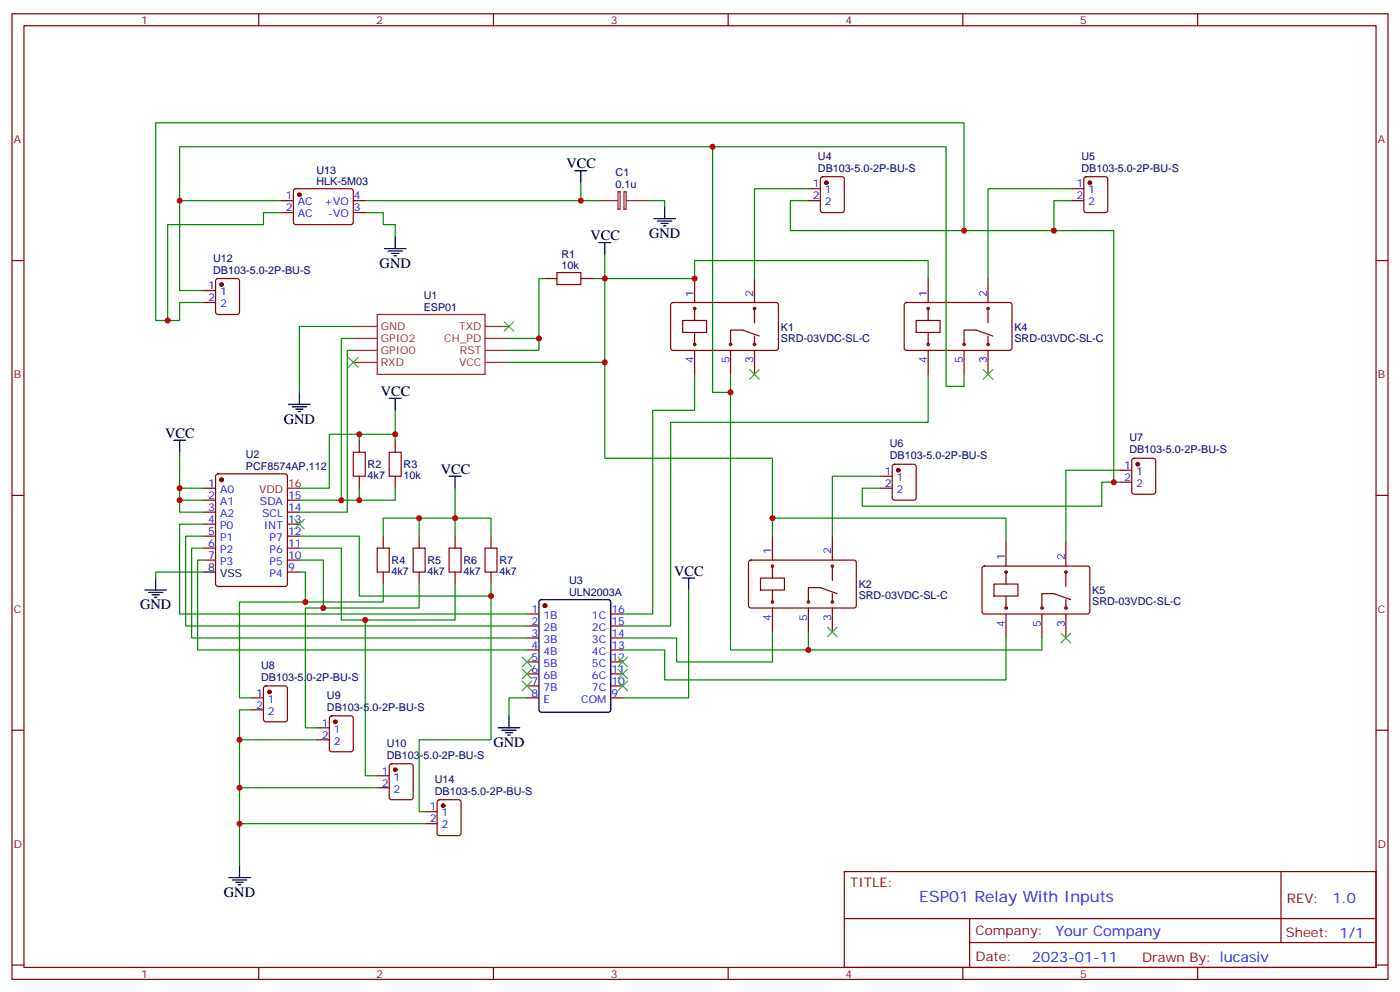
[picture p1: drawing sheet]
<svg xmlns="http://www.w3.org/2000/svg" width="412mm" height="292mm" viewBox="0 0 412 292" stroke-linecap="round" stroke-linejoin="round" font-family="sans-serif">
<g fill="none" stroke="#870000" stroke-width=".35">
<path d="M3.5 4.1h405.4v284.3h-405.4zM7.1 7.6h398.2v277.3h-398.2zM76.2 4.1v3.5M145.3 4.1v3.5M214.5 4.1v3.5M283.6 4.1v3.5M352.8 4.1v3.5M82.9 59.1h3.5M86.7 55.8l.4-.2h16.5l.5 .7-.1 9.4-.6 .4h-16.5l-.5-.7v-9.1zM104.1 59.1h3.5M238.1 55.6h3.6M238.1 59.1h3.6"/>
<path d="M241.9 52.2l.5-.2h5.6l.7 .5v9.4l-.5 .7h-5.8l-.7-.4v-9.5zM315.7 55.6h3.6M315.7 59.1h3.6M319.5 52.2l.5-.2h5.6l.7 .5v9.4l-.4 .7h-5.9l-.7-.4v-9.5zM3.5 76.7h3.6M82.9 62.6h3.5M104.1 62.6h3.5M405.3 76.7h3.6M60 85.5h3.5M60 89.1h3.5M63.7 82.2l.5-.2h5.6l.7 .5 .1 9.4-.5 .6-5.9 .1-.6-.5-.1-9.4zM160.5 82h3.5"/>
<path d="M171.1 82h3.5M197.8 89.3l.5-.2h30.6l.4 .7-.1 13-.6 .4-30.6-.1-.4-.6v-12.7zM201.1 94.4h7v3.5h-7zM204.6 82v7.1M204.6 90.8v3.6M204.6 97.9v3.5M222.2 82v7.1M222.2 90.8v4.3M222.2 99v2.4M223.7 99l-5-1.8h-3.5v4.2M266.6 89.3l.5-.2h30.6l.4 .7-.1 13-.6 .4-30.6-.1-.5-.6v-12.7zM269.9 94.4h7v3.5h-7z"/>
<path d="M273.4 82v7.1M273.4 90.8v3.6M273.4 97.9v3.5M291 82v7.1M291 90.8v4.3M291 99v2.4M292.5 99l-5-1.8h-3.5v4.2M204.6 103.2v7M215.2 103.2v7M222.2 103.2v7M273.4 103.2v7M284 103.2v7"/>
<path d="M291 103.2v7M63.7 139.7l.5-.2h19.8l.6 .5 .1 32-.5 .6-20 .1-.6-.5-.1-32zM105.8 129.6v3.6M116.4 129.6v3.6M263.1 136.9l.4-.2h5.7l.6 .4 .1 9.5-.5 .6-5.9 .1-.6-.5-.1-9.4zM329.8 138.5h3.6M333.6 135.1l.5-.2h5.6l.7 .5v9.4l-.4 .7h-5.9l-.7-.4v-9.5zM3.5 145.9h3.6M60 143.8h3.5M60 147.3h3.5M60 150.8h3.5M60 154.3h3.5"/>
<path d="M60 157.9h3.5M84.7 147.3h3.5M84.7 150.8h3.5M84.7 154.3h3.5M84.7 157.9h3.5M105.8 140.2v3.6M112.9 157.9v3.5M116.4 140.2v3.6M123.5 157.9v3.5M134.1 157.9v3.5M144.6 157.9v3.5M227.5 157.9v7"/>
<path d="M245.2 157.9v7M259.3 143.8h3.5M259.3 140.2h3.5M296.3 159.6v7.1M314 159.6v7.1M329.8 142h3.6M405.3 145.9h3.6M60 161.4h3.5M60 164.9h3.5M84.7 161.4h3.5M84.7 164.9h3.5M84.7 168.5h3.5"/>
<path d="M112.9 168.5v3.5M123.5 168.5v3.5M134.1 168.5v3.5M144.6 168.5v3.5M220.7 165.1l.5-.2 30.6 .1 .4 .6v13l-.7 .4h-30.6l-.4-.7v-12.7zM224 170.2h7.1v3.5h-7.1zM227.5 166.7v3.5M227.5 173.7v3.6M227.5 179v7.1M238.1 179v7.1M245.2 166.7v4.2M245.2 174.8v2.5"/>
<path d="M245.2 179v7.1M246.6 174.8l-4.9-1.8h-3.6v4.3M289.5 166.9l.5-.2h30.6l.4 .7v13l-.7 .4-30.6-.1-.4-.6v-12.7zM292.8 172h7.1v3.5h-7.1zM296.3 168.5v3.5M296.3 175.5v3.5M314 168.5v4.2M314 176.6v2.4M315.4 176.6l-5-1.8h-3.5v4.2M155.2 180.8h3.5M155.2 184.3h3.5M155.2 187.9h3.5"/>
<path d="M155.2 191.4h3.5M155.2 194.9h3.5M155.2 198.4h3.5M179.9 180.8h3.5M179.9 184.3h3.5M179.9 187.9h3.5M179.9 191.4h3.5M179.9 194.9h3.5M179.9 198.4h3.5M296.3 180.8v7.1M306.9 180.8v7.1M314 180.8v7.1"/>
<path d="M3.5 215h3.6M74.1 205.5h3.5M74.1 209h3.5M77.8 202.2l.5-.2h5.7l.6 .4 .1 9.4-.5 .7h-5.9l-.6-.4-.1-9.4zM93.5 214.3h3.5M93.5 217.8h3.5M97.2 211l.5-.2h5.7l.6 .4 .1 9.5-.5 .6-5.9 .1-.6-.5-.1-9.4zM155.2 202h3.5M155.2 205.5h3.5M179.9 202h3.5M179.9 205.5h3.5M405.3 215h3.6"/>
<path d="M111.1 228.4h3.6M111.1 232h3.6M114.9 225.1l.5-.2h5.6l.7 .4v9.5l-.5 .6-5.8 .1-.7-.5v-9.4zM125.2 239h3.6M129 235.7l.5-.2h5.6l.7 .4v9.5l-.4 .6-5.9 .1-.7-.5v-9.4zM125.2 242.5h3.6M248.7 256.6h156.6v28.3h-156.6zM377.3 256.7v20.8M248.7 270.5h156.5M285.6 277.5h119.6M285.6 270.5v14.1M3.5 284.2h3.6"/>
<path d="M76.2 284.9v3.5M145.3 284.9v3.5M214.5 284.9v3.5M283.6 284.9v3.5M352.8 284.9v3.5M405.3 284.2h3.6"/>
<circle cx="204.6" cy="90.8" r=".35"/>
<circle cx="222.3" cy="90.8" r=".35"/>
<circle cx="273.4" cy="90.8" r=".35"/>
<circle cx="291" cy="90.8" r=".35"/>
<circle cx="204.6" cy="101.4" r=".35"/>
<circle cx="215.2" cy="101.4" r=".35"/>
<circle cx="222.3" cy="101.4" r=".35"/>
<circle cx="273.4" cy="101.4" r=".35"/>
<circle cx="284" cy="101.4" r=".35"/>
<circle cx="291" cy="101.4" r=".35"/>
<circle cx="227.5" cy="166.7" r=".35"/>
<circle cx="227.5" cy="177.3" r=".35"/>
<circle cx="238.1" cy="177.3" r=".35"/>
<circle cx="245.2" cy="166.7" r=".35"/>
<circle cx="245.2" cy="177.3" r=".35"/>
<circle cx="296.3" cy="179" r=".35"/>
<circle cx="296.3" cy="168.5" r=".35"/>
<circle cx="306.9" cy="179" r=".35"/>
<circle cx="314" cy="168.5" r=".35"/>
<circle cx="314" cy="179" r=".35"/>
</g>
<g fill="none" stroke="#8c2424" stroke-width=".35">
<path d="M176.4 59.1h5.6M182 56.4h.7v5.2h-.7zM183.8 56.4h.6v5.2h-.6zM184.5 59.1h6M104.1 96.1h7M104.1 99.7h7M111.1 92.6h31.8v17.6h-31.8zM142.9 96.1h7M142.9 99.7h7M104.1 103.2h7M104.1 106.7h7M142.9 103.2h7"/>
<path d="M142.9 106.7h7"/>
</g>
<g fill="#870000" stroke="#870000" stroke-width=".35">
<circle cx="65.3" cy="141.3" r=".53"/>
<circle cx="160.5" cy="178.3" r=".53"/>
<circle cx="65.3" cy="83.8" r=".53"/>
<circle cx="79.4" cy="203.7" r=".53"/>
<circle cx="98.8" cy="212.5" r=".53"/>
<circle cx="116.4" cy="226.7" r=".53"/>
<circle cx="130.5" cy="237.2" r=".53"/>
<circle cx="243.4" cy="53.8" r=".53"/>
<circle cx="321" cy="53.8" r=".53"/>
<circle cx="264.6" cy="138.5" r=".53"/>
<circle cx="335.1" cy="136.7" r=".53"/>
<circle cx="88.2" cy="57.3" r=".53"/>
</g>
<g fill="none" stroke="#000" stroke-width=".35">
<path d="M169.3 50.3h3.6M171.1 50.3v3.5M113.2 73.2h6.4M114.3 73.9h4.2M115.4 74.6h2.1M116.1 75.3h.7M116.4 69.7v3.5M176.4 71.4h3.5M178.2 71.4v3.6M192.6 64.4h6.4M193.7 65.1h4.2M194.7 65.8h2.1"/>
<path d="M195.4 66.5h.7M195.8 60.9v3.5M85 119.1h6.4M86.1 119.8h4.2M88.2 115.5v3.6M114.7 117.3h3.5M116.4 117.3v3.5M51.2 129.6h3.5M52.9 129.6v3.6M87.1 120.5h2.2M87.8 121.2h.7M132.3 140.2h3.5"/>
<path d="M134.1 140.2v3.6M42.7 173.7h6.3M43.7 174.4h4.3M44.8 175.2h2.1M45.5 175.9h.7M45.9 170.2v3.5M60 168.5h3.5M159 176.8l.5-.2h19.7l.7 .4v32l-.4 .7h-20l-.7-.4-.1-32zM201.1 170.2h3.5M202.8 170.2v3.5M146.8 214.3h6.3M147.8 215h4.2"/>
<path d="M148.9 215.7h2.1M149.6 216.4h.7M149.9 210.8v3.5M67.4 258.4h6.3M68.4 259.1h4.3M69.5 259.8h2.1M70.6 254.9v3.5M70.2 260.5h.7"/>
</g>
<path d="M84.7 143.8h3.5" fill="none" stroke="#f00" stroke-width=".35"/>
<g fill="none" stroke="#008700" stroke-width=".35">
<path d="M52.9 59.1v-15.9h157v72.3h5.3v-5.3M82.9 59.1h-30v26.4h7.1M107.6 59.1h68.8M171.1 53.8v5.3M190.5 59.1h5.3v1.8M209.9 43.2h68.8v70.6h5.3v-3.6M238.1 59.1h-5.3v8.8h77.6v-8.8h5.3M238.1 55.6h-15.9v26.4M315.7 55.6h-24.7v26.4M82.9 62.6h-5.3v3.5h-28.2v28.3h3.5v-5.3h7.1M107.6 62.6h5.3v3.5h3.5v3.6M178.2 75v31.7h-28.3"/>
<path d="M284 67.9v-31.7h-238.1v58.2h3.5M310.4 67.9h17.7v74.1M104.1 96.1h-15.9v19.4M104.1 99.7h-3.6v47.6h-12.3M158.7 99.7v3.5h-8.8M160.5 82h-1.8v17.7h-8.8M174.6 82h30v-5.3h68.8v5.3M104.1 103.2h-1.8v47.6h-14.1M178.2 106.7v28.2h49.3v23M204.6 110.2v10.6h-12.3v60h-8.9M215.2 115.5v75.9h22.9v-5.3M273.4 110.2v14.2h-75.8v59.9h-14.2"/>
<path d="M52.9 133.2v10.6M105.8 127.9v1.7M116.4 120.8v7.1h-19.4v15.9h-8.8M116.4 127.9v1.7M329.8 138.5h-15.8v21.1M52.9 147.3h7.1M60 143.8h-7.1v7h7.1M60 154.3h-7.1v26.5h102.3M60 157.9h-5.3v26.4h100.5M88.2 157.9h17.6v17.6h38.8M105.8 143.8v3.5h-5.3M112.9 157.9v-5.3h31.7v5.3"/>
<path d="M116.4 143.8v3.5h-10.6M123.5 152.6v5.3M134.1 143.8v14.1M227.5 152.6h68.8v7M259.3 140.2h-14.1v17.7M329.8 142h-5.2v7h-70.6v-5.2h5.3M60 168.5h-14.1v1.7M60 161.4h-3.6v26.5h98.8M60 164.9h-1.8v26.5h97M88.2 168.5h1.8v8.8M88.2 164.9h7v14.1M88.2 161.4h12.3v21.2h7.1"/>
<path d="M112.9 172v5.3h-42.3v28.2h3.5M123.5 172v7h-33.5v35.3h3.5M134.1 172v10.6h-26.5v45.8h3.5M144.6 172v45.8h-21.1v21.2h1.7M202.8 173.7v31.8h-19.4M227.5 186.1v8.8h-28.2v-7h-15.9M296.3 187.9v12.3h-100.5v-8.8h-12.4M306.9 187.9v3.5h-68.8M70.6 217.8h22.9M74.1 209h-3.5v45.9M155.2 205.5h-5.3v5.3M70.6 232h40.5"/>
<path d="M70.6 242.5h54.6"/>
</g>
<g fill="none" stroke="#3c3" stroke-width=".35">
<path d="M148.5 94.7l2.8 2.8M151.3 94.7l-2.8 2.8M102.7 105.3l2.8 2.8M105.5 105.3l-2.8 2.8M220.8 108.8l2.9 2.9M223.7 108.8l-2.9 2.9M289.6 108.8l2.9 2.9M292.5 108.8l-2.9 2.9M86.8 152.9l2.8 2.9M89.6 152.9l-2.8 2.9M153.8 193.5l2.8 2.8M153.8 197l2.8 2.8"/>
<path d="M156.6 193.5l-2.8 2.8M156.6 197l-2.8 2.8M182 197l2.9 2.8M182 193.5l2.9 2.8M184.9 197l-2.9 2.8M184.9 193.5l-2.9 2.8M243.8 184.7l2.8 2.8M246.6 184.7l-2.8 2.8M312.6 186.4l2.8 2.9M315.4 186.4l-2.8 2.9M153.8 200.6l2.8 2.8M156.6 200.6l-2.8 2.8"/>
<path d="M182 200.6l2.9 2.8M184.9 200.6l-2.9 2.8"/>
</g>
<path d="M164 80.3h7.1v3.5h-7.1zM104.1 133.2h3.5v7h-3.5zM114.7 133.2h3.5v7h-3.5zM111.1 161.4h3.6v7.1h-3.6zM121.7 161.4h3.5v7.1h-3.5zM132.3 161.4h3.5v7.1h-3.5zM142.9 161.4h3.5v7.1h-3.5z" fill="none" stroke="#a10000" stroke-width=".35"/>
<g fill="#c00">
<circle cx="52.9" cy="147.3" r=".88"/>
<circle cx="178.2" cy="82" r=".88"/>
<circle cx="158.8" cy="99.7" r=".88"/>
<circle cx="204.6" cy="82" r=".88"/>
<circle cx="178.2" cy="106.7" r=".88"/>
<circle cx="227.5" cy="152.6" r=".88"/>
<circle cx="100.5" cy="147.3" r=".88"/>
<circle cx="105.8" cy="127.9" r=".88"/>
<circle cx="116.4" cy="127.9" r=".88"/>
<circle cx="105.8" cy="147.3" r=".88"/>
<circle cx="70.6" cy="217.8" r=".88"/>
<circle cx="70.6" cy="232" r=".88"/>
<circle cx="70.6" cy="242.5" r=".88"/>
<circle cx="90" cy="177.3" r=".88"/>
<circle cx="95.3" cy="179" r=".88"/>
<circle cx="107.6" cy="182.6" r=".88"/>
<circle cx="144.6" cy="175.5" r=".88"/>
<circle cx="134.1" cy="152.6" r=".88"/>
<circle cx="123.5" cy="152.6" r=".88"/>
<circle cx="310.4" cy="67.9" r=".88"/>
<circle cx="328.1" cy="142" r=".88"/>
<circle cx="52.9" cy="59.1" r=".88"/>
<circle cx="209.9" cy="43.2" r=".88"/>
<circle cx="215.2" cy="115.5" r=".88"/>
<circle cx="238.1" cy="191.4" r=".88"/>
<circle cx="49.4" cy="94.4" r=".88"/>
<circle cx="284" cy="67.9" r=".88"/>
<circle cx="52.9" cy="143.8" r=".88"/>
<circle cx="171.1" cy="59.1" r=".88"/>
</g>
<text font-size="4.6" fill="#00f" x="270.8" y="265.7">ESP01 Relay With Inputs</text>
<g font-size="4.2">
<text x="166.9" y="49.6">VCC</text>
<text x="173.9" y="70.7">VCC</text>
<text x="191.2" y="70">GND</text>
<text x="111.8" y="78.8">GND</text>
<text x="112.2" y="116.6">VCC</text>
<text x="83.6" y="124.7">GND</text>
<text x="48.7" y="128.9">VCC</text>
<text x="129.8" y="139.5">VCC</text>
<text x="198.6" y="169.5">VCC</text>
<text x="41.3" y="179.4">GND</text>
<text x="145.3" y="220">GND</text>
<text x="66" y="264.1">GND</text>
</g>
<g font-size="4.2" fill="#00f">
<text x="392.5" y="265.9">1.0</text>
<text x="310.9" y="275.5">Your Company</text>
<text x="304" y="283.3">2023-01-11</text>
</g>
<g font-size="3.9" fill="#800">
<text x="250.5" y="261.2">TITLE:</text>
<text x="379.1" y="265.9">REV:</text>
<text x="287.4" y="275.4">Company:</text>
<text x="378.7" y="276">Sheet: 1/1</text>
<text x="287.4" y="283.1">Date:</text>
<text x="336.4" y="283.2">Drawn By: lucasiv</text>
</g>
<g font-size="3.2" fill="#800">
<text x="41.6" y="7.1">1</text>
<text x="110.8" y="7.1">2</text>
<text x="179.9" y="7.1">3</text>
<text x="249.1" y="7.1">4</text>
<text x="318.2" y="7.1">5</text>
<text x="4.1" y="42.2">A</text>
<text x="405.9" y="42.2">A</text>
<text x="4.1" y="111.3">B</text>
<text x="405.9" y="111.3">B</text>
<text x="4.1" y="180.4">C</text>
<text x="405.9" y="180.4">C</text>
<text x="4.1" y="249.6">D</text>
<text x="405.9" y="249.6">D</text>
<text x="41.6" y="287.9">1</text>
<text x="110.8" y="287.9">2</text>
<text x="179.9" y="287.9">3</text>
<text x="249.1" y="287.9">4</text>
<text x="318.2" y="287.9">5</text>
</g>
<g font-size="3.2" fill="#000080">
<text x="240.9" y="47.1">U4</text>
<text x="318.6" y="47.1">U5</text>
<text x="93.2" y="51.2">U13</text>
<text x="181.3" y="51.9">C1</text>
<text x="240.9" y="50.6">DB103-5.0-2P-BU-S</text>
<text x="318.6" y="50.6">DB103-5.0-2P-BU-S</text>
<text x="93.2" y="54.4">HLK-5M03</text>
<text x="181.3" y="55.4">0.1u</text>
<text x="62.8" y="77.1">U12</text>
<text x="165.4" y="76">R1</text>
<text x="62.8" y="80.6">DB103-5.0-2P-BU-S</text>
<text x="165.4" y="79.2">10k</text>
<text x="124.8" y="88">U1</text>
<text x="124.8" y="91.5">ESP01</text>
<text x="230" y="100.6">SRD-03VDC-SL-C</text>
<text x="230" y="97.4">K1</text>
<text x="298.8" y="100.6">SRD-03VDC-SL-C</text>
<text x="298.8" y="97.4">K4</text>
<text x="262.1" y="131.8">U6</text>
<text x="332.7" y="130">U7</text>
<text x="72.4" y="134.9">U2</text>
<text x="108.3" y="137.9">R2</text>
<text x="118.9" y="137.9">R3</text>
<text x="262.1" y="135.3">DB103-5.0-2P-BU-S</text>
<text x="332.7" y="133.5">DB103-5.0-2P-BU-S</text>
<text x="72.4" y="138.5">PCF8574AP,112</text>
<text x="108.3" y="141.1">4k7</text>
<text x="118.9" y="141.1">10k</text>
<text x="115.4" y="166.2">R4</text>
<text x="125.9" y="166.2">R5</text>
<text x="136.5" y="166.2">R6</text>
<text x="147.1" y="166.2">R7</text>
<text x="115.4" y="169.3">4k7</text>
<text x="125.9" y="169.3">4k7</text>
<text x="136.5" y="169.3">4k7</text>
<text x="147.1" y="169.3">4k7</text>
<text x="167.7" y="171.9">U3</text>
<text x="252.9" y="173.2">K2</text>
<text x="167.7" y="175.5">ULN2003A</text>
<text x="252.9" y="176.5">SRD-03VDC-SL-C</text>
<text x="321.7" y="178.2">SRD-03VDC-SL-C</text>
<text x="321.7" y="175">K5</text>
<text x="76.9" y="197">U8</text>
<text x="76.9" y="200.6">DB103-5.0-2P-BU-S</text>
<text x="96.3" y="209.4">DB103-5.0-2P-BU-S</text>
<text x="96.3" y="205.8">U9</text>
<text x="113.9" y="220">U10</text>
<text x="113.9" y="223.5">DB103-5.0-2P-BU-S</text>
<text x="128.1" y="230.5">U14</text>
<text x="128.1" y="234.1">DB103-5.0-2P-BU-S</text>
</g>
<g font-size="3.2" fill="#00f">
<text x="84.2" y="58.7">1</text>
<text x="104.2" y="58.7">4</text>
<text x="239.5" y="55.2">1</text>
<text x="239.5" y="58.7">2</text>
<text x="243" y="57">1</text>
<text x="317.1" y="55.2">1</text>
<text x="317.1" y="58.7">2</text>
<text x="320.6" y="57">1</text>
<text x="84.2" y="62.3">2</text>
<text x="87.7" y="64">AC</text>
<text x="87.7" y="60.5">AC</text>
<text x="95.5" y="60.5">+VO</text>
<text x="96.7" y="64">-VO</text>
<text x="104.2" y="62.3">3</text>
<text x="243" y="60.5">2</text>
<text x="320.6" y="60.5">2</text>
<text x="61.3" y="85.2">1</text>
<text x="61.3" y="88.7">2</text>
<text x="64.8" y="87">1</text>
<text x="204.3" y="87.3" transform="rotate(-90 204.3 87.3)">1</text>
<text x="221.9" y="87.3" transform="rotate(-90 221.9 87.3)">2</text>
<text x="273" y="87.3" transform="rotate(-90 273 87.3)">1</text>
<text x="290.7" y="87.3" transform="rotate(-90 290.7 87.3)">2</text>
<text x="64.8" y="90.5">2</text>
<text x="204.3" y="107" transform="rotate(-90 204.3 107)">4</text>
<text x="214.8" y="107" transform="rotate(-90 214.8 107)">5</text>
<text x="221.9" y="107" transform="rotate(-90 221.9 107)">3</text>
<text x="273" y="107" transform="rotate(-90 273 107)">4</text>
<text x="283.6" y="107" transform="rotate(-90 283.6 107)">5</text>
<text x="290.7" y="107" transform="rotate(-90 290.7 107)">3</text>
<text x="61.3" y="143.4">1</text>
<text x="260.6" y="139.9">1</text>
<text x="260.6" y="143.4">2</text>
<text x="264.1" y="141.6">1</text>
<text x="331.2" y="138.1">1</text>
<text x="331.2" y="141.6">2</text>
<text x="334.7" y="139.9">1</text>
<text x="334.7" y="143.4">2</text>
<text x="61.3" y="146.9">2</text>
<text x="64.8" y="145.2">A0</text>
<text x="64.8" y="148.7">A1</text>
<text x="76.6" y="148.7">SDA</text>
<text x="84.8" y="146.9">15</text>
<text x="264.1" y="145.2">2</text>
<text x="61.3" y="150.5">3</text>
<text x="61.3" y="154">4</text>
<text x="64.8" y="152.2">A2</text>
<text x="64.8" y="155.8">P0</text>
<text x="77.2" y="152.2">SCL</text>
<text x="77.7" y="155.8">INT</text>
<text x="84.8" y="154">13</text>
<text x="84.8" y="150.5">14</text>
<text x="61.3" y="157.5">5</text>
<text x="61.3" y="161">6</text>
<text x="64.8" y="159.3">P1</text>
<text x="79.4" y="159.3">P7</text>
<text x="84.8" y="161">11</text>
<text x="84.8" y="157.5">12</text>
<text x="61.3" y="164.6">7</text>
<text x="64.8" y="162.8">P2</text>
<text x="64.8" y="166.3">P3</text>
<text x="79.4" y="166.3">P5</text>
<text x="79.4" y="162.8">P6</text>
<text x="84.8" y="164.6">10</text>
<text x="227.2" y="163.2" transform="rotate(-90 227.2 163.2)">1</text>
<text x="244.8" y="163.2" transform="rotate(-90 244.8 163.2)">2</text>
<text x="296" y="164.9" transform="rotate(-90 296 164.9)">1</text>
<text x="313.6" y="164.9" transform="rotate(-90 313.6 164.9)">2</text>
<text x="79.4" y="169.9">P4</text>
<text x="84.8" y="168.1">9</text>
<text x="156.6" y="180.4">1</text>
<text x="156.6" y="184">2</text>
<text x="160.1" y="182.2">1B</text>
<text x="160.1" y="185.7">2B</text>
<text x="174.4" y="185.7">2C</text>
<text x="174.4" y="182.2">1C</text>
<text x="180.1" y="184">15</text>
<text x="180.1" y="180.4">16</text>
<text x="227.2" y="182.8" transform="rotate(-90 227.2 182.8)">4</text>
<text x="237.8" y="182.8" transform="rotate(-90 237.8 182.8)">5</text>
<text x="244.8" y="182.8" transform="rotate(-90 244.8 182.8)">3</text>
<text x="296" y="184.6" transform="rotate(-90 296 184.6)">4</text>
<text x="306.6" y="184.6" transform="rotate(-90 306.6 184.6)">5</text>
<text x="313.6" y="184.6" transform="rotate(-90 313.6 184.6)">3</text>
<text x="156.6" y="187.5">3</text>
<text x="156.6" y="191">4</text>
<text x="160.1" y="189.3">3B</text>
<text x="174.4" y="189.3">3C</text>
<text x="180.1" y="191">13</text>
<text x="180.1" y="187.5">14</text>
<text x="156.6" y="194.6">5</text>
<text x="160.1" y="192.8">4B</text>
<text x="160.1" y="196.3">5B</text>
<text x="174.4" y="196.3">5C</text>
<text x="174.4" y="192.8">4C</text>
<text x="180.1" y="194.6">12</text>
<text x="156.6" y="198.1">6</text>
<text x="156.6" y="201.6">7</text>
<text x="160.1" y="199.8">6B</text>
<text x="160.1" y="203.4">7B</text>
<text x="174.4" y="203.4">7C</text>
<text x="174.4" y="199.8">6C</text>
<text x="180.1" y="201.6">10</text>
<text x="180.1" y="198.1">11</text>
<text x="75.4" y="205.1">1</text>
<text x="75.4" y="208.7">2</text>
<text x="78.9" y="206.9">1</text>
<text x="156.6" y="205.1">8</text>
<text x="160.1" y="206.9">E</text>
<text x="171.2" y="206.9">COM</text>
<text x="180.1" y="205.1">9</text>
<text x="78.9" y="210.4">2</text>
<text x="94.8" y="214">1</text>
<text x="98.3" y="215.7">1</text>
<text x="94.8" y="217.5">2</text>
<text x="98.3" y="219.3">2</text>
<text x="112.5" y="228.1">1</text>
<text x="112.5" y="231.6">2</text>
<text x="116" y="229.8">1</text>
<text x="116" y="233.4">2</text>
<text x="126.6" y="238.7">1</text>
<text x="126.6" y="242.2">2</text>
<text x="130.1" y="240.4">1</text>
<text x="130.1" y="243.9">2</text>
</g>
<g font-size="3.2" fill="#8d2323">
<text x="112.2" y="97.2">GND</text>
<text x="112.2" y="100.7">GPIO2</text>
<text x="130.8" y="100.7">CH_PD</text>
<text x="135.2" y="97.2">TXD</text>
<text x="112.2" y="104.2">GPIO0</text>
<text x="112.2" y="107.8">RXD</text>
<text x="135.2" y="107.8">VCC</text>
<text x="135.5" y="104.2">RST</text>
</g>
<g font-size="3.2" fill="#f00">
<text x="84.8" y="143.4">16</text>
<text x="76.3" y="145.2">VDD</text>
</g>
<g font-size="3.2">
<text x="61.3" y="168.1">8</text>
<text x="64.8" y="169.9">VSS</text>
</g>
</svg>
